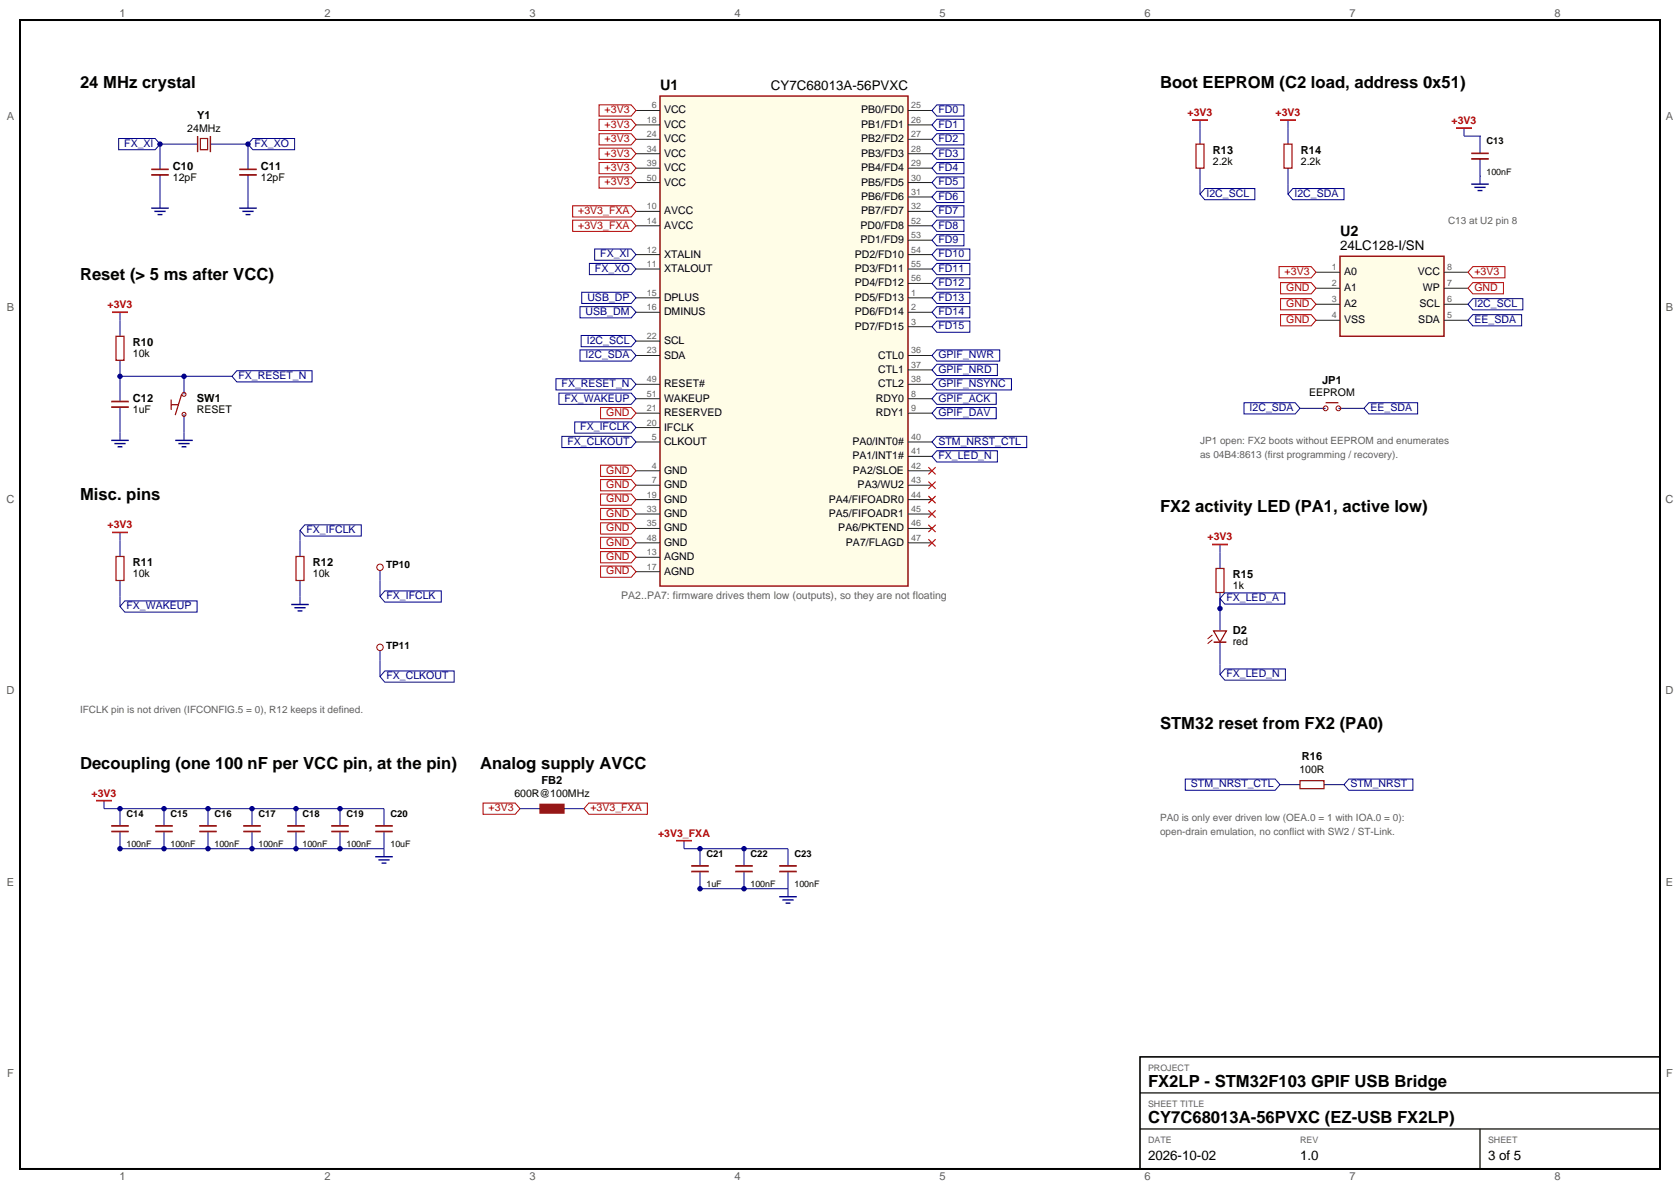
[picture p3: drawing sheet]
<svg xmlns="http://www.w3.org/2000/svg" width="420mm" height="297mm" viewBox="0 0 420 297" stroke-linecap="round" stroke-linejoin="round" font-family="sans-serif">
<path d="M5 5h410v287h-410z" fill="none" stroke="#000" stroke-width=".5"/>
<path d="M285 264h130v28h-130z" fill="none" stroke="#000" stroke-width=".4"/>
<path d="M285 273h130M285 282h130M370 282v10" fill="none" stroke="#000" stroke-width=".3"/>
<path d="M165 24h62v122.4h-62z" fill-rule="evenodd" fill="#fffde7" stroke="#8b0000" stroke-width=".35"/>
<g fill="none" stroke="#202020" stroke-width=".25">
<path d="M159 27.6h6M159 31.2h6M159 34.8h6M159 38.4h6M227 27.6h6M227 31.2h6M227 34.8h6M227 38.4h6M159 42h6M159 45.6h6M159 52.8h6M159 56.4h6"/>
<path d="M227 42h6M227 45.6h6M227 52.8h6M227 56.4h6M227 49.2h6M159 63.6h6M159 67.2h6M159 74.4h6M159 78h6M227 63.6h6M227 67.2h6M227 74.4h6"/>
<path d="M227 78h6M227 60h6M227 70.8h6M159 85.2h6M159 88.8h6M159 96h6M159 99.6h6M227 88.8h6M227 96h6M227 99.6h6M227 81.6h6M227 92.4h6"/>
<path d="M159 103.2h6M159 106.8h6M159 110.4h6M159 117.6h6M227 103.2h6M227 110.4h6M227 117.6h6M227 114h6M159 121.2h6M159 124.8h6M159 128.4h6M159 132h6"/>
<path d="M159 135.6h6M159 139.2h6M227 121.2h6M227 124.8h6M227 128.4h6M227 132h6M227 135.6h6M159 142.8h6"/>
</g>
<g fill="none" stroke="#b00000" stroke-width=".25">
<path d="M149.8 26.2h8l1.2 1.4-1.2 1.4h-8zM149.8 29.8h8l1.2 1.4-1.2 1.4h-8zM149.8 33.4h8l1.2 1.4-1.2 1.4h-8zM149.8 37h8l1.2 1.4-1.2 1.4h-8zM143.2 51.4h14.6l1.2 1.4-1.2 1.4h-14.6zM143.2 55h14.6l1.2 1.4-1.2 1.4h-14.6zM149.8 40.6h8l1.2 1.4-1.2 1.4h-8zM149.8 44.2h8l1.2 1.4-1.2 1.4h-8zM150.1 101.8h7.7l1.2 1.4-1.2 1.4h-7.7zM150.1 116.2h7.7l1.2 1.4-1.2 1.4h-7.7zM150.1 119.8h7.7l1.2 1.4-1.2 1.4h-7.7zM150.1 123.4h7.7l1.2 1.4-1.2 1.4h-7.7z"/>
<path d="M150.1 127h7.7l1.2 1.4-1.2 1.4h-7.7zM150.1 130.6h7.7l1.2 1.4-1.2 1.4h-7.7zM150.1 134.2h7.7l1.2 1.4-1.2 1.4h-7.7zM150.1 137.8h7.7l1.2 1.4-1.2 1.4h-7.7zM150.1 141.4h7.7l1.2 1.4-1.2 1.4h-7.7z"/>
</g>
<g fill="none" stroke="#00008b" stroke-width=".25">
<path d="M29.7 34.6h9.1l1.2 1.4-1.2 1.4h-9.1zM49.4 36h-9.4v6.3M52.6 36h9.4v6.3M63.2 34.6h10.5v2.8h-10.5l-1.2-1.4zM234.2 26.2h6.8v2.8h-6.8l-1.2-1.4zM234.2 29.8h6.8v2.8h-6.8l-1.2-1.4zM234.2 33.4h6.8v2.8h-6.8l-1.2-1.4zM234.2 37h6.8v2.8h-6.8l-1.2-1.4zM300 30v6M322 30v6M366 32v2h4M370 34h.1"/>
<path d="M370 34v4.3M370 39.7v6.3M40 43.7v8.3M62 43.7v8.3M234.2 40.6h6.8v2.8h-6.8l-1.2-1.4zM234.2 44.2h6.8v2.8h-6.8l-1.2-1.4zM234.2 47.8h6.8v2.8h-6.8l-1.2-1.4zM234.2 51.4h6.8v2.8h-6.8l-1.2-1.4zM234.2 55h6.8v2.8h-6.8l-1.2-1.4zM234.2 58.6h6.8v2.8h-6.8l-1.2-1.4zM300 42v6.5M301.2 47.1h12.5v2.8h-12.5l-1.2-1.4z"/>
<path d="M322 42v6.5M323.2 47.1h12.8v2.8h-12.8l-1.2-1.4zM370 44h.1M30 78v6M145 76.6h12.8l1.2 1.4-1.2 1.4h-12.8zM145.4 73h12.4l1.2 1.4-1.2 1.4h-12.4zM147.3 65.8h10.5l1.2 1.4-1.2 1.4h-10.5zM148.7 62.2h9.1l1.2 1.4-1.2 1.4h-9.1zM234.2 62.2h8.3v2.8h-8.3l-1.2-1.4zM234.2 65.8h8.3v2.8h-8.3l-1.2-1.4zM234.2 69.4h8.3v2.8h-8.3l-1.2-1.4zM234.2 73h8.3v2.8h-8.3l-1.2-1.4z"/>
<path d="M234.2 76.6h8.3v2.8h-8.3l-1.2-1.4zM30 90v10.3M30 94h28M46 94v4.5M59.2 92.6h18.8v2.8h-18.8l-1.2-1.4zM139 94.6h18.8l1.2 1.4-1.2 1.4h-18.8zM139.7 98.2h18.1l1.2 1.4-1.2 1.4h-18.1zM145 87.4h12.8l1.2 1.4-1.2 1.4h-12.8zM145.3 83.8h12.5l1.2 1.4-1.2 1.4h-12.5zM234.2 80.2h8.3v2.8h-8.3l-1.2-1.4zM234.2 87.4h15.7v2.8h-15.7l-1.2-1.4zM234.2 91h15.1v2.8h-15.1l-1.2-1.4z"/>
<path d="M234.2 94.6h18.7v2.8h-18.7l-1.2-1.4zM234.2 98.2h14.9v2.8h-14.9l-1.2-1.4zM30 101.7v8.3M46 103.5v6.5M140.5 109h17.3l1.2 1.4-1.2 1.4h-17.3zM143.7 105.4h14.1l1.2 1.4-1.2 1.4h-14.1zM234.2 101.8h14.9v2.8h-14.9l-1.2-1.4zM234.2 109h22.5v2.8h-22.5l-1.2-1.4zM234.2 112.6h15.1v2.8h-15.1l-1.2-1.4zM30 133v6M75 132.5v6.5M76.2 131.1h14.1v2.8h-14.1l-1.2-1.4z"/>
<path d="M30 145v6.5M31.2 150.1h18.1v2.8h-18.1l-1.2-1.4zM75 145v6M95 142.5v6.5M96.2 147.6h14.1v2.8h-14.1l-1.2-1.4zM95 162.5v6.5M96.2 167.6h17.3v2.8h-17.3l-1.2-1.4z"/>
</g>
<path d="M232.1 116.7l1.8 1.8M233.9 116.7l-1.8 1.8M232.1 120.3l1.8 1.8M232.1 123.9l1.8 1.8M232.1 127.5l1.8 1.8M232.1 131.1l1.8 1.8M232.1 134.7l1.8 1.8M233.9 120.3l-1.8 1.8M233.9 123.9l-1.8 1.8M233.9 127.5l-1.8 1.8M233.9 131.1l-1.8 1.8M233.9 134.7l-1.8 1.8" fill="none" stroke="#f00" stroke-width=".3"/>
<path d="M49.4 34v4M52.6 34v4" fill="none" stroke="#8b0000" stroke-width=".35"/>
<path d="M50.1 34.6h1.8v2.8h-1.8zM299 36h2v6h-2zM321 36h2v6h-2zM29 84h2v6h-2zM42.8 99.8v2.6M45.4 98.5l-1.6 5.2M42.8 101.1h1.8M29 139h2v6h-2zM74 139h2v6h-2z" fill="none" stroke="#8b0000" stroke-width=".3"/>
<path d="M367.8 38.3h4.4M367.8 39.7h4.4M37.8 42.3h4.4M37.8 43.7h4.4M59.8 42.3h4.4M59.8 43.7h4.4M27.8 100.3h4.4M27.8 101.7h4.4" fill="none" stroke="#8b0000" stroke-width=".4"/>
<g fill="none" stroke="#00008b" stroke-width=".35">
<path d="M37.8 52h4.4M38.6 52.8h2.8M39.4 53.6h1.2M59.8 52h4.4M60.6 52.8h2.8M61.4 53.6h1.2M367.8 46h4.4M368.6 46.8h2.8M369.4 47.6h1.2M27.8 110h4.4M28.6 110.8h2.8M29.4 111.6h1.2"/>
<path d="M43.8 110h4.4M44.6 110.8h2.8M45.4 111.6h1.2M72.8 151h4.4M73.6 151.8h2.8M74.4 152.6h1.2"/>
</g>
<g fill="#00008b" stroke="#00008b" stroke-width=".25">
<circle cx="40" cy="36" r=".55"/>
<circle cx="62" cy="36" r=".55"/>
<circle cx="30" cy="94" r=".55"/>
<circle cx="46" cy="94" r=".55"/>
</g>
<path d="M298 30h4M320 30h4M364 32h4M28 78h4M28 133h4" fill="none" stroke="#b00000" stroke-width=".4"/>
<g fill="none" stroke="#8b0000" stroke-width=".25">
<circle cx="46" cy="98.5" r=".5"/>
<circle cx="46" cy="103.5" r=".5"/>
<circle cx="95" cy="141.7" r=".8"/>
<circle cx="95" cy="161.7" r=".8"/>
</g>
<path d="M335 64h26v20h-26z" fill-rule="evenodd" fill="#fffde7" stroke="#8b0000" stroke-width=".35"/>
<path d="M329 68h6M329 72h6M329 76h6M361 68h6M361 72h6M361 76h6M329 80h6M361 80h6" fill="none" stroke="#202020" stroke-width=".25"/>
<path d="M319.8 66.6h8l1.2 1.4-1.2 1.4h-8zM320.1 70.6h7.7l1.2 1.4-1.2 1.4h-7.7zM320.1 74.6h7.7l1.2 1.4-1.2 1.4h-7.7zM320.1 78.6h7.7l1.2 1.4-1.2 1.4h-7.7zM368.2 66.6h8v2.8h-8l-1.2-1.4zM368.2 70.6h7.7v2.8h-7.7l-1.2-1.4zM120.8 200.6h8l1.2 1.4-1.2 1.4h-8zM147.2 200.6h14.6v2.8h-14.6l-1.2-1.4z" fill="none" stroke="#b00000" stroke-width=".25"/>
<g fill="none" stroke="#00008b" stroke-width=".25">
<path d="M368.2 74.6h12.5v2.8h-12.5l-1.2-1.4zM368.2 78.6h12.2v2.8h-12.2l-1.2-1.4zM311 100.6h12.8l1.2 1.4-1.2 1.4h-12.8zM325 102h6.4M334.6 102h6.4M342.2 100.6h12.2v2.8h-12.2l-1.2-1.4zM305 136v6M305 148v9.6M306.2 148.1h15v2.8h-15l-1.2-1.4zM305 160.4v8.1M306.2 167.1h15.1v2.8h-15.1l-1.2-1.4zM296.3 194.6h22.5l1.2 1.4-1.2 1.4h-22.5z"/>
<path d="M320 196h5M331 196h5M337.2 194.6h16v2.8h-16l-1.2-1.4zM26 200v2h70v4.3M30 202v4.3M30 207.7v4.3h66M41 202v4.3M41 207.7v4.3M52 202v4.3M52 207.7v4.3M63 202v4.3M63 207.7v4.3"/>
<path d="M74 202v4.3M74 207.7v4.3M85 202v4.3M85 207.7v4.3M96 207.7v6.3M130 202h5M141 202h5M171 210v2h26v4.3M175 212v4.3M175 217.7v4.3h22M186 212v4.3M186 217.7v4.3"/>
<path d="M197 217.7v6.3"/>
</g>
<g fill="none" stroke="#8b0000" stroke-width=".25">
<path d="M303.1 158.6l-1.2 1M303.1 159.8l-1.2 1"/>
<circle cx="331.4" cy="102" r=".6"/>
<circle cx="334.6" cy="102" r=".6"/>
</g>
<path d="M331.4 100.6h3.2M303.4 157.6h3.2l-1.6 2.8zM304 142h2v6h-2zM325 195h6v2h-6z" fill="none" stroke="#8b0000" stroke-width=".3"/>
<path d="M303 136h4M24 200h4M169 210h4" fill="none" stroke="#b00000" stroke-width=".4"/>
<path d="M303.4 160.4h3.2" fill="none" stroke="#8b0000" stroke-width=".35"/>
<g fill="#00008b" stroke="#00008b" stroke-width=".25">
<circle cx="305" cy="152" r=".55"/>
<circle cx="41" cy="202" r=".55"/>
<circle cx="41" cy="212" r=".55"/>
<circle cx="52" cy="202" r=".55"/>
<circle cx="52" cy="212" r=".55"/>
<circle cx="63" cy="202" r=".55"/>
<circle cx="63" cy="212" r=".55"/>
<circle cx="74" cy="202" r=".55"/>
<circle cx="74" cy="212" r=".55"/>
<circle cx="85" cy="202" r=".55"/>
<circle cx="85" cy="212" r=".55"/>
<circle cx="30" cy="202" r=".55"/>
<circle cx="30" cy="212" r=".55"/>
<circle cx="186" cy="212" r=".55"/>
<circle cx="186" cy="222" r=".55"/>
<circle cx="175" cy="212" r=".55"/>
<circle cx="175" cy="222" r=".55"/>
</g>
<g fill="none" stroke="#8b0000" stroke-width=".4">
<path d="M27.8 206.3h4.4M27.8 207.7h4.4M38.8 206.3h4.4M38.8 207.7h4.4M49.8 206.3h4.4M49.8 207.7h4.4M60.8 206.3h4.4M60.8 207.7h4.4M71.8 206.3h4.4M71.8 207.7h4.4M82.8 206.3h4.4M82.8 207.7h4.4"/>
<path d="M93.8 206.3h4.4M93.8 207.7h4.4M172.8 216.3h4.4M172.8 217.7h4.4M183.8 216.3h4.4M183.8 217.7h4.4M194.8 216.3h4.4M194.8 217.7h4.4"/>
</g>
<path d="M93.8 214h4.4M94.6 214.8h2.8M95.4 215.6h1.2M194.8 224h4.4M195.6 224.8h2.8M196.4 225.6h1.2" fill="none" stroke="#00008b" stroke-width=".35"/>
<path d="M135 200.9h6v2.2h-6z" fill-rule="evenodd" fill="#8b0000" stroke="#8b0000" stroke-width=".3"/>
<g font-size="4.2">
<text x="20" y="22">24 MHz crystal</text>
<text x="290" y="22">Boot EEPROM (C2 load, address 0x51)</text>
<text x="20" y="70">Reset (&gt; 5 ms after VCC)</text>
<text x="20" y="125">Misc. pins</text>
<text x="290" y="128">FX2 activity LED (PA1, active low)</text>
<text x="290" y="182">STM32 reset from FX2 (PA0)</text>
<text x="20" y="192">Decoupling (one 100 nF per VCC pin, at the pin)</text>
<text x="120" y="192">Analog supply AVCC</text>
<text x="287" y="271.6">FX2LP - STM32F103 GPIF USB Bridge</text>
<text x="287" y="280.6">CY7C68013A-56PVXC (EZ-USB FX2LP)</text>
</g>
<g font-size="3.6">
<text x="165" y="22.5">U1</text>
<text x="335" y="59">U2</text>
</g>
<g font-size="3.3">
<text x="192.7" y="22.5">CY7C68013A-56PVXC</text>
<text x="335" y="62.5">24LC128-I/SN</text>
<text x="287" y="289.8">2026-10-02</text>
<text x="325" y="289.8">1.0</text>
<text x="372" y="289.8">3 of 5</text>
</g>
<g font-size="2.8" fill="#606060">
<text x="29.9" y="4.2">1</text>
<text x="81.1" y="4.2">2</text>
<text x="132.4" y="4.2">3</text>
<text x="183.6" y="4.2">4</text>
<text x="234.9" y="4.2">5</text>
<text x="286.1" y="4.2">6</text>
<text x="337.4" y="4.2">7</text>
<text x="388.6" y="4.2">8</text>
<text x="1.7" y="29.9">A</text>
<text x="416.5" y="29.9">A</text>
<text x="1.7" y="77.7">B</text>
<text x="416.5" y="77.7">B</text>
<text x="1.6" y="125.6">C</text>
<text x="416.4" y="125.6">C</text>
<text x="1.6" y="173.4">D</text>
<text x="416.4" y="173.4">D</text>
<text x="1.7" y="221.3">E</text>
<text x="416.5" y="221.3">E</text>
<text x="1.8" y="269.1">F</text>
<text x="416.6" y="269.1">F</text>
<text x="29.9" y="294.8">1</text>
<text x="81.1" y="294.8">2</text>
<text x="132.4" y="294.8">3</text>
<text x="183.6" y="294.8">4</text>
<text x="234.9" y="294.8">5</text>
<text x="286.1" y="294.8">6</text>
<text x="337.4" y="294.8">7</text>
<text x="388.6" y="294.8">8</text>
</g>
<g font-size="2.8">
<text x="49.3" y="29.8">Y1</text>
<text x="303.2" y="38.4">R13</text>
<text x="325.2" y="38.4">R14</text>
<text x="43.2" y="42.4">C10</text>
<text x="65.2" y="42.4">C11</text>
<text x="33.2" y="86.4">R10</text>
<text x="330.5" y="95.8">JP1</text>
<text x="33.2" y="100.4">C12</text>
<text x="49.2" y="100.4">SW1</text>
<text x="33.2" y="141.4">R11</text>
<text x="78.2" y="141.4">R12</text>
<text x="308.2" y="144.4">R15</text>
<text x="308.2" y="158.4">D2</text>
<text x="325.5" y="189.8">R16</text>
<text x="135.4" y="195.8">FB2</text>
</g>
<g font-size="2.6" fill="#b00000">
<text x="151.2" y="28.3">+3V3</text>
<text x="296.9" y="29">+3V3</text>
<text x="318.9" y="29">+3V3</text>
<text x="151.2" y="31.9">+3V3</text>
<text x="151.2" y="35.5">+3V3</text>
<text x="362.9" y="31">+3V3</text>
<text x="151.2" y="39.1">+3V3</text>
<text x="151.2" y="42.7">+3V3</text>
<text x="151.2" y="46.3">+3V3</text>
<text x="144.6" y="53.5">+3V3_FXA</text>
<text x="144.6" y="57.1">+3V3_FXA</text>
<text x="321.2" y="68.7">+3V3</text>
<text x="368.6" y="68.7">+3V3</text>
<text x="26.9" y="77">+3V3</text>
<text x="321.5" y="72.7">GND</text>
<text x="321.5" y="76.7">GND</text>
<text x="368.6" y="72.7">GND</text>
<text x="321.5" y="80.7">GND</text>
<text x="151.5" y="103.9">GND</text>
<text x="151.5" y="118.3">GND</text>
<text x="151.5" y="121.9">GND</text>
<text x="151.5" y="125.5">GND</text>
<text x="151.5" y="129.1">GND</text>
<text x="26.9" y="132">+3V3</text>
<text x="151.5" y="132.7">GND</text>
<text x="151.5" y="136.3">GND</text>
<text x="301.9" y="135">+3V3</text>
<text x="151.5" y="139.9">GND</text>
<text x="151.5" y="143.5">GND</text>
<text x="22.9" y="199">+3V3</text>
<text x="122.2" y="202.7">+3V3</text>
<text x="147.6" y="202.7">+3V3_FXA</text>
<text x="164.5" y="209">+3V3_FXA</text>
</g>
<g font-size="2.6">
<text x="166" y="28.3">VCC</text>
<text x="215.3" y="28.3">PB0/FD0</text>
<text x="46.8" y="33">24MHz</text>
<text x="166" y="32">VCC</text>
<text x="166" y="35.6">VCC</text>
<text x="215.3" y="32">PB1/FD1</text>
<text x="215.3" y="35.6">PB2/FD2</text>
<text x="166" y="39.2">VCC</text>
<text x="215.3" y="39.2">PB3/FD3</text>
<text x="303.2" y="41.2">2.2k</text>
<text x="325.2" y="41.2">2.2k</text>
<text x="43.2" y="45.2">12pF</text>
<text x="65.2" y="45.2">12pF</text>
<text x="166" y="42.7">VCC</text>
<text x="166" y="46.4">VCC</text>
<text x="215.3" y="42.7">PB4/FD4</text>
<text x="215.3" y="46.4">PB5/FD5</text>
<text x="166" y="53.6">AVCC</text>
<text x="215.3" y="50">PB6/FD6</text>
<text x="215.3" y="53.6">PB7/FD7</text>
<text x="166" y="57.2">AVCC</text>
<text x="215.1" y="57.2">PD0/FD8</text>
<text x="166" y="64.4">XTALIN</text>
<text x="213.7" y="64.4">PD2/FD10</text>
<text x="215.1" y="60.8">PD1/FD9</text>
<text x="166" y="68">XTALOUT</text>
<text x="213.7" y="68">PD3/FD11</text>
<text x="213.7" y="71.5">PD4/FD12</text>
<text x="336" y="68.8">A0</text>
<text x="354.4" y="68.8">VCC</text>
<text x="166" y="75.2">DPLUS</text>
<text x="213.7" y="75.2">PD5/FD13</text>
<text x="336" y="72.7">A1</text>
<text x="336" y="76.8">A2</text>
<text x="354.9" y="76.8">SCL</text>
<text x="355.7" y="72.7">WP</text>
<text x="166" y="78.8">DMINUS</text>
<text x="213.7" y="78.8">PD6/FD14</text>
<text x="213.7" y="82.3">PD7/FD15</text>
<text x="336" y="80.8">VSS</text>
<text x="354.6" y="80.8">SDA</text>
<text x="33.2" y="89.2">10k</text>
<text x="166" y="85.9">SCL</text>
<text x="166" y="89.6">SDA</text>
<text x="219.5" y="89.6">CTL0</text>
<text x="219.5" y="93.1">CTL1</text>
<text x="166" y="96.7">RESET#</text>
<text x="166" y="100.3">WAKEUP</text>
<text x="219" y="100.3">RDY0</text>
<text x="219.5" y="96.7">CTL2</text>
<text x="327.3" y="99">EEPROM</text>
<text x="33.2" y="103.2">1uF</text>
<text x="49.2" y="103.2">RESET</text>
<text x="166" y="104">RESERVED</text>
<text x="166" y="107.6">IFCLK</text>
<text x="219" y="104">RDY1</text>
<text x="166" y="111.1">CLKOUT</text>
<text x="213.1" y="111.1">PA0/INT0#</text>
<text x="166" y="118.4">GND</text>
<text x="213.1" y="114.7">PA1/INT1#</text>
<text x="213.2" y="118.4">PA2/SLOE</text>
<text x="166" y="122">GND</text>
<text x="166" y="125.6">GND</text>
<text x="207.2" y="125.6">PA4/FIFOADR0</text>
<text x="214.4" y="122">PA3/WU2</text>
<text x="166" y="129.1">GND</text>
<text x="207.2" y="129.1">PA5/FIFOADR1</text>
<text x="166" y="132.7">GND</text>
<text x="166" y="136.4">GND</text>
<text x="209.6" y="132.7">PA6/PKTEND</text>
<text x="211.5" y="136.4">PA7/FLAGD</text>
<text x="166" y="140">AGND</text>
<text x="166" y="143.5">AGND</text>
<text x="33.2" y="144.2">10k</text>
<text x="78.2" y="144.2">10k</text>
<text x="308.2" y="147.2">1k</text>
<text x="308.2" y="161.2">red</text>
<text x="324.8" y="193">100R</text>
<text x="128.6" y="199">600R@100MHz</text>
</g>
<g font-size="2.6" fill="#00008b">
<text x="234.6" y="28.3">FD0</text>
<text x="234.6" y="31.9">FD1</text>
<text x="234.6" y="35.5">FD2</text>
<text x="31.1" y="36.7">FX_XI</text>
<text x="63.6" y="36.7">FX_XO</text>
<text x="234.6" y="39.1">FD3</text>
<text x="234.6" y="42.7">FD4</text>
<text x="234.6" y="46.3">FD5</text>
<text x="234.6" y="49.9">FD6</text>
<text x="234.6" y="53.5">FD7</text>
<text x="301.6" y="49.2">I2C_SCL</text>
<text x="323.6" y="49.2">I2C_SDA</text>
<text x="234.6" y="57.1">FD8</text>
<text x="150.1" y="64.3">FX_XI</text>
<text x="234.6" y="60.7">FD9</text>
<text x="234.6" y="64.3">FD10</text>
<text x="148.7" y="67.9">FX_XO</text>
<text x="234.6" y="67.9">FD11</text>
<text x="234.6" y="71.5">FD12</text>
<text x="146.8" y="75.1">USB_DP</text>
<text x="234.6" y="75.1">FD13</text>
<text x="368.6" y="76.7">I2C_SCL</text>
<text x="146.4" y="78.7">USB_DM</text>
<text x="234.6" y="78.7">FD14</text>
<text x="234.6" y="82.3">FD15</text>
<text x="368.6" y="80.7">EE_SDA</text>
<text x="146.4" y="89.5">I2C_SDA</text>
<text x="146.7" y="85.9">I2C_SCL</text>
<text x="234.6" y="89.5">GPIF_NWR</text>
<text x="59.6" y="94.7">FX_RESET_N</text>
<text x="234.6" y="93.1">GPIF_NRD</text>
<text x="140.4" y="96.7">FX_RESET_N</text>
<text x="141.1" y="100.3">FX_WAKEUP</text>
<text x="234.6" y="96.7">GPIF_NSYNC</text>
<text x="234.6" y="100.3">GPIF_ACK</text>
<text x="145.1" y="107.5">FX_IFCLK</text>
<text x="234.6" y="103.9">GPIF_DAV</text>
<text x="312.4" y="102.7">I2C_SDA</text>
<text x="342.6" y="102.7">EE_SDA</text>
<text x="141.9" y="111.1">FX_CLKOUT</text>
<text x="234.6" y="111.1">STM_NRST_CTL</text>
<text x="234.6" y="114.7">FX_LED_N</text>
<text x="76.6" y="133.2">FX_IFCLK</text>
<text x="96.6" y="149.7">FX_IFCLK</text>
<text x="31.6" y="152.2">FX_WAKEUP</text>
<text x="306.6" y="150.2">FX_LED_A</text>
<text x="96.6" y="169.7">FX_CLKOUT</text>
<text x="306.6" y="169.2">FX_LED_N</text>
<text x="297.7" y="196.7">STM_NRST_CTL</text>
<text x="337.6" y="196.7">STM_NRST</text>
</g>
<text font-size="2.6" fill="#606060" x="155.3" y="149.6">PA2..PA7: firmware drives them low (outputs), so they are not floating</text>
<g font-size="2.5" fill="#606060">
<text x="362" y="56">C13 at U2 pin 8</text>
<text x="300" y="111">JP1 open: FX2 boots without EEPROM and enumerates</text>
<text x="300" y="114.5">as 04B4:8613 (first programming / recovery).</text>
<text x="20" y="178">IFCLK pin is not driven (IFCONFIG.5 = 0), R12 keeps it defined.</text>
<text x="290" y="205">PA0 is only ever driven low (OEA.0 = 1 with IOA.0 = 0):</text>
<text x="290" y="208.5">open-drain emulation, no conflict with SW2 / ST-Link.</text>
</g>
<g font-size="2.5">
<text x="96.5" y="142">TP10</text>
<text x="96.5" y="162">TP11</text>
</g>
<g font-size="2.4">
<text x="371.6" y="36">C13</text>
<text x="31.6" y="204">C14</text>
<text x="42.6" y="204">C15</text>
<text x="53.6" y="204">C16</text>
<text x="64.6" y="204">C17</text>
<text x="75.6" y="204">C18</text>
<text x="86.6" y="204">C19</text>
<text x="97.6" y="204">C20</text>
<text x="176.6" y="214">C21</text>
<text x="187.6" y="214">C22</text>
<text x="198.6" y="214">C23</text>
</g>
<g font-size="2.2" fill="#606060">
<text x="163" y="27.1">6</text>
<text x="227.8" y="27.1">25</text>
<text x="161.7" y="30.7">18</text>
<text x="161.7" y="34.3">24</text>
<text x="227.8" y="30.7">26</text>
<text x="227.8" y="34.3">27</text>
<text x="161.7" y="37.9">34</text>
<text x="161.7" y="41.5">39</text>
<text x="227.8" y="37.9">28</text>
<text x="227.8" y="41.5">29</text>
<text x="161.7" y="45.1">50</text>
<text x="227.8" y="45.1">30</text>
<text x="161.7" y="52.3">10</text>
<text x="227.8" y="48.7">31</text>
<text x="227.8" y="52.3">32</text>
<text x="161.7" y="55.9">14</text>
<text x="227.8" y="55.9">52</text>
<text x="227.8" y="59.5">53</text>
<text x="161.7" y="63.1">12</text>
<text x="227.8" y="63.1">54</text>
<text x="161.7" y="66.7">11</text>
<text x="227.8" y="66.7">55</text>
<text x="227.8" y="70.3">56</text>
<text x="333" y="67.5">1</text>
<text x="333" y="71.5">2</text>
<text x="361.8" y="67.5">8</text>
<text x="361.8" y="71.5">7</text>
<text x="161.7" y="73.9">15</text>
<text x="161.7" y="77.5">16</text>
<text x="227.8" y="73.9">1</text>
<text x="227.8" y="77.5">2</text>
<text x="333" y="75.5">3</text>
<text x="361.8" y="75.5">6</text>
<text x="227.8" y="81.1">3</text>
<text x="333" y="79.5">4</text>
<text x="361.8" y="79.5">5</text>
<text x="161.7" y="84.7">22</text>
<text x="161.7" y="88.3">23</text>
<text x="227.8" y="88.3">36</text>
<text x="161.7" y="95.5">49</text>
<text x="227.8" y="91.9">37</text>
<text x="227.8" y="95.5">38</text>
<text x="161.7" y="99.1">51</text>
<text x="227.8" y="99.1">8</text>
<text x="161.7" y="102.7">21</text>
<text x="161.7" y="106.3">20</text>
<text x="227.8" y="102.7">9</text>
<text x="163" y="109.9">5</text>
<text x="227.8" y="109.9">40</text>
<text x="227.8" y="113.5">41</text>
<text x="163" y="117.1">4</text>
<text x="227.8" y="117.1">42</text>
<text x="161.7" y="124.3">19</text>
<text x="163" y="120.7">7</text>
<text x="227.8" y="120.7">43</text>
<text x="227.8" y="124.3">44</text>
<text x="161.7" y="127.9">33</text>
<text x="161.7" y="131.5">35</text>
<text x="227.8" y="127.9">45</text>
<text x="227.8" y="131.5">46</text>
<text x="161.7" y="135.1">48</text>
<text x="227.8" y="135.1">47</text>
<text x="161.7" y="138.7">13</text>
<text x="161.7" y="142.3">17</text>
<text x="287" y="267.4">PROJECT</text>
<text x="287" y="276.4">SHEET TITLE</text>
<text x="287" y="285.4">DATE</text>
<text x="325" y="285.4">REV</text>
<text x="372" y="285.4">SHEET</text>
</g>
<g font-size="2.2">
<text x="371.6" y="43.6">100nF</text>
<text x="31.6" y="211.6">100nF</text>
<text x="42.6" y="211.6">100nF</text>
<text x="53.6" y="211.6">100nF</text>
<text x="64.6" y="211.6">100nF</text>
<text x="75.6" y="211.6">100nF</text>
<text x="86.6" y="211.6">100nF</text>
<text x="97.6" y="211.6">10uF</text>
<text x="176.6" y="221.6">1uF</text>
<text x="187.6" y="221.6">100nF</text>
<text x="198.6" y="221.6">100nF</text>
</g>
</svg>
